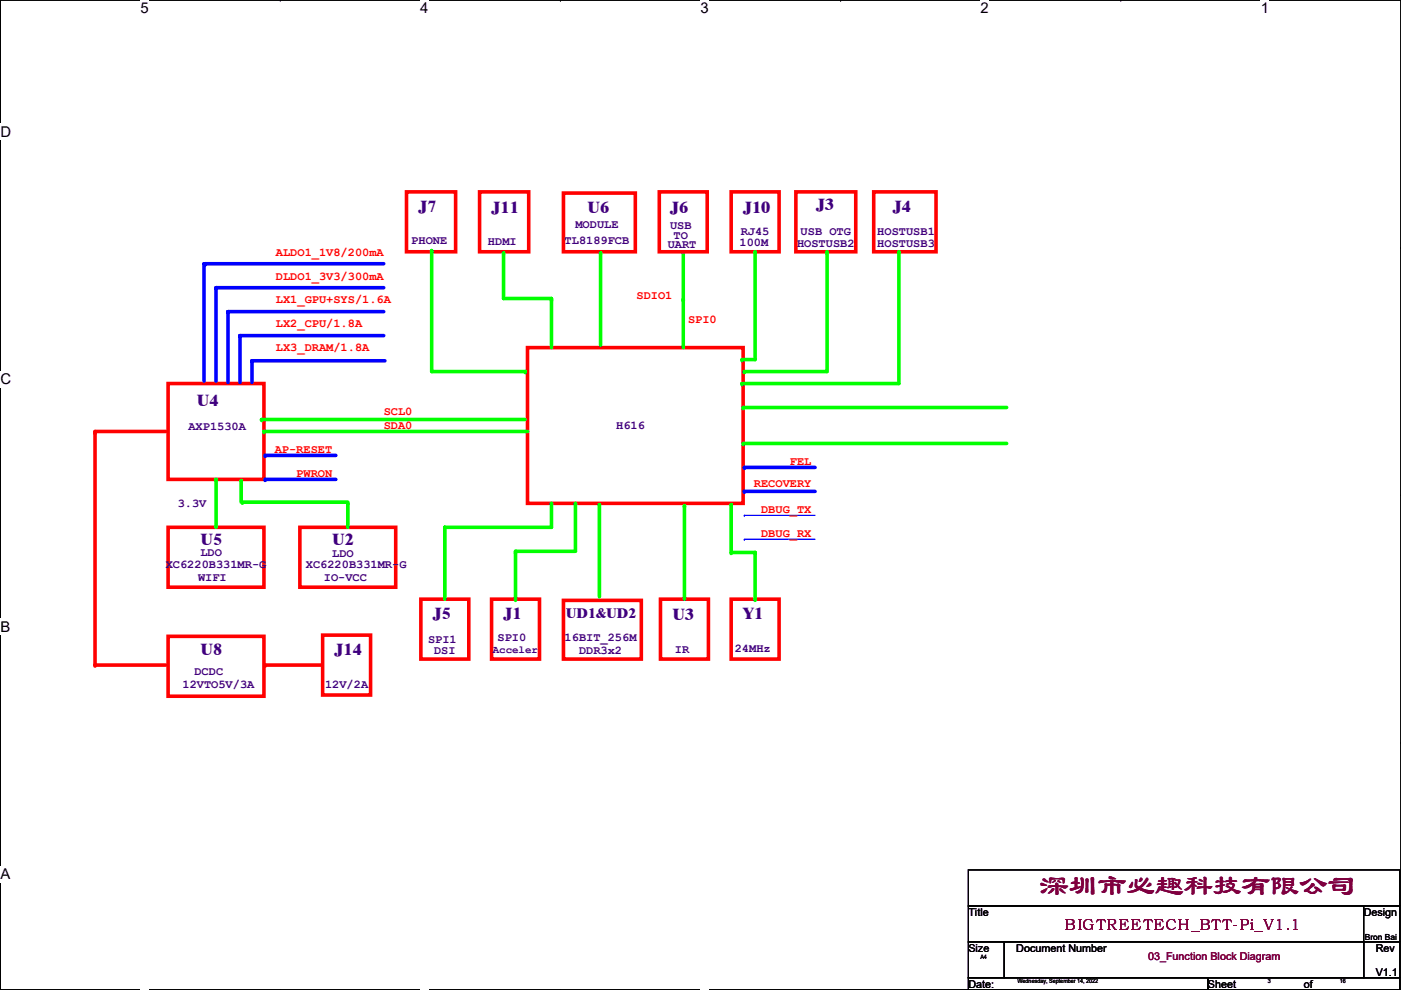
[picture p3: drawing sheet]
<svg xmlns="http://www.w3.org/2000/svg" width="297mm" height="210mm" viewBox="0 0 297 210" stroke-linecap="round" stroke-linejoin="round" font-family="sans-serif">
<path d="M.1 0h296.9v209.8h-296.9z" fill="none" stroke="#000" stroke-width=".25"/>
<g fill="#fff">
<path d="M29.8 0h1.7v3.5h-1.7z"/>
<path d="M29.8 209.8l1.7 .1z"/>
</g>
<path d="M59.4 0h.1M59.4 209.8h.1" fill="none" stroke="#000" stroke-width=".25"/>
<g fill="#fff">
<path d="M89.1 0h1.7v3.5h-1.7z"/>
<path d="M89.1 209.8l1.7 .1z"/>
</g>
<path d="M118.8 0h.1M118.8 209.8h.1" fill="none" stroke="#000" stroke-width=".25"/>
<g fill="#fff">
<path d="M148.5 0h1.7v3.5h-1.7z"/>
<path d="M148.5 209.8l1.7 .1z"/>
</g>
<path d="M178.2 0h.1M178.2 209.8h.1" fill="none" stroke="#000" stroke-width=".25"/>
<g fill="#fff">
<path d="M207.9 0h1.7v3.5h-1.7z"/>
<path d="M207.9 209.8l1.7 .1z"/>
</g>
<path d="M237.6 0h.1M237.6 209.8h.1" fill="none" stroke="#000" stroke-width=".25"/>
<g fill="#fff">
<path d="M267.3 0h1.7v3.5h-1.7z"/>
<path d="M267.3 209.8l1.7 .1z"/>
<path d="M.1 26.2h2.2v3.5h-2.2z"/>
<path d="M297 26.2l.1 3.5z"/>
<path d="M.1 78.7h2.2v3.5h-2.2z"/>
<path d="M297 78.7l.1 3.5z"/>
</g>
<path d="M.1 52.5h.1M297 52.5h.1" fill="none" stroke="#000" stroke-width=".25"/>
<g fill="#fff">
<path d="M.1 131.1h2.1v3.5h-2.1z"/>
<path d="M297 131.1l.1 3.5z"/>
</g>
<path d="M.1 104.9h.1M297 104.9h.1" fill="none" stroke="#000" stroke-width=".25"/>
<g fill="#fff">
<path d="M.1 183.6h2.1v3.5h-2.1z"/>
<path d="M297 183.6l.1 3.5z"/>
</g>
<path d="M.1 157.4h.1M297 157.4h.1" fill="none" stroke="#000" stroke-width=".25"/>
<path d="M111.8 73.7h45.8v33h-45.8zM35.6 81.3h20.4v20.3h-20.4z" fill="none" stroke="#f00" stroke-width=".76"/>
<path d="M157.6 86.4h55.8" fill="none" stroke="#01ff00" stroke-width=".76"/>
<circle cx="157.6" cy="86.4" r=".38" fill="#01ff00"/>
<path d="M157.6 94h55.8" fill="none" stroke="#01ff00" stroke-width=".76"/>
<circle cx="157.6" cy="94" r=".38" fill="#01ff00"/>
<path d="M119.5 40.9h15.2v12.5h-15.2z" fill="none" stroke="#f00" stroke-width=".76"/>
<path d="M127.3 53.6v19.6" fill="none" stroke="#01ff00" stroke-width=".76"/>
<circle cx="127.3" cy="53.6" r=".38" fill="#01ff00"/>
<path d="M119.5 127.3h16.5v12.4h-16.5z" fill="none" stroke="#f00" stroke-width=".76"/>
<path d="M127.1 107v19.5" fill="none" stroke="#01ff00" stroke-width=".76"/>
<circle cx="127.1" cy="107" r=".38" fill="#01ff00"/>
<path d="M155 127h10.2v12.7h-10.2z" fill="none" stroke="#f00" stroke-width=".76"/>
<path d="M155 107v10.1" fill="none" stroke="#01ff00" stroke-width=".76"/>
<circle cx="155" cy="107" r=".38" fill="#01ff00"/>
<path d="M155 117.1h5.1" fill="none" stroke="#01ff00" stroke-width=".76"/>
<circle cx="155" cy="117.1" r=".38" fill="#01ff00"/>
<path d="M160.1 117.1v10.2" fill="none" stroke="#01ff00" stroke-width=".76"/>
<circle cx="160.1" cy="117.1" r=".38" fill="#01ff00"/>
<path d="M155 40.7h10.2v12.7h-10.2z" fill="none" stroke="#f00" stroke-width=".76"/>
<path d="M160.1 53.4v22.8" fill="none" stroke="#01ff00" stroke-width=".76"/>
<circle cx="160.1" cy="53.4" r=".38" fill="#01ff00"/>
<path d="M157.3 76.2h2.8" fill="none" stroke="#01ff00" stroke-width=".76"/>
<circle cx="157.3" cy="76.2" r=".38" fill="#01ff00"/>
<path d="M144.9 63.5v10.2" fill="none" stroke="#01ff00" stroke-width=".76"/>
<circle cx="144.9" cy="63.5" r=".38" fill="#01ff00"/>
<path d="M55.5 88.9h55.8" fill="none" stroke="#01ff00" stroke-width=".76"/>
<circle cx="55.5" cy="88.9" r=".38" fill="#01ff00"/>
<path d="M56 91.5h55.8" fill="none" stroke="#01ff00" stroke-width=".76"/>
<circle cx="56" cy="91.5" r=".38" fill="#01ff00"/>
<path d="M157.8 99.1h15" fill="none" stroke="#00f" stroke-width=".76"/>
<circle cx="157.8" cy="99.1" r=".38" fill="#00f"/>
<path d="M157.8 104.2h15" fill="none" stroke="#00f" stroke-width=".76"/>
<circle cx="157.8" cy="104.2" r=".38" fill="#00f"/>
<path d="M157.8 109.3h.1M157.8 114.3h.1M157.8 109.3h15M157.8 114.3h15" fill="none" stroke="#00f" stroke-width=".25"/>
<path d="M56.2 96.6h15" fill="none" stroke="#00f" stroke-width=".76"/>
<circle cx="56.2" cy="96.6" r=".38" fill="#00f"/>
<path d="M56.2 101.6h15" fill="none" stroke="#00f" stroke-width=".76"/>
<circle cx="56.2" cy="101.6" r=".38" fill="#00f"/>
<path d="M43.5 55.9h37.9" fill="none" stroke="#00f" stroke-width=".76"/>
<circle cx="43.5" cy="55.9" r=".38" fill="#00f"/>
<path d="M45.8 61h35.6" fill="none" stroke="#00f" stroke-width=".76"/>
<circle cx="45.8" cy="61" r=".38" fill="#00f"/>
<path d="M48.3 66.1h33.1" fill="none" stroke="#00f" stroke-width=".76"/>
<circle cx="48.3" cy="66.1" r=".38" fill="#00f"/>
<path d="M50.9 71.2h30.5" fill="none" stroke="#00f" stroke-width=".76"/>
<circle cx="50.9" cy="71.2" r=".38" fill="#00f"/>
<path d="M53.4 76.5h28.2" fill="none" stroke="#00f" stroke-width=".76"/>
<circle cx="53.4" cy="76.5" r=".38" fill="#00f"/>
<path d="M53.4 76.5v4.6" fill="none" stroke="#00f" stroke-width=".76"/>
<circle cx="53.4" cy="76.5" r=".38" fill="#00f"/>
<path d="M50.9 71.2v9.9" fill="none" stroke="#00f" stroke-width=".76"/>
<circle cx="50.9" cy="71.2" r=".38" fill="#00f"/>
<path d="M48.3 66.1v15" fill="none" stroke="#00f" stroke-width=".76"/>
<circle cx="48.3" cy="66.1" r=".38" fill="#00f"/>
<path d="M45.8 61v19.8" fill="none" stroke="#00f" stroke-width=".76"/>
<circle cx="45.8" cy="61" r=".38" fill="#00f"/>
<path d="M43.3 55.9v24.9" fill="none" stroke="#00f" stroke-width=".76"/>
<circle cx="43.3" cy="55.9" r=".38" fill="#00f"/>
<path d="M35.6 111.8h20.4v12.7h-20.4z" fill="none" stroke="#f00" stroke-width=".76"/>
<path d="M45.8 101.6v10.2" fill="none" stroke="#01ff00" stroke-width=".76"/>
<circle cx="45.8" cy="101.6" r=".38" fill="#01ff00"/>
<path d="M86.2 40.7h10.4v12.7h-10.4z" fill="none" stroke="#f00" stroke-width=".76"/>
<path d="M91.5 53.1v25.7" fill="none" stroke="#01ff00" stroke-width=".76"/>
<circle cx="91.5" cy="53.1" r=".38" fill="#01ff00"/>
<path d="M91.5 78.8h19.8" fill="none" stroke="#01ff00" stroke-width=".76"/>
<circle cx="111.3" cy="78.8" r=".38" fill="#01ff00"/>
<path d="M116.9 63.5v10.2" fill="none" stroke="#01ff00" stroke-width=".76"/>
<circle cx="116.9" cy="63.5" r=".38" fill="#01ff00"/>
<path d="M63.6 111.8h20.3v12.7h-20.3z" fill="none" stroke="#f00" stroke-width=".76"/>
<path d="M73.7 106.7v5.1" fill="none" stroke="#01ff00" stroke-width=".76"/>
<circle cx="73.7" cy="106.7" r=".38" fill="#01ff00"/>
<path d="M51.4 106.5h22.3" fill="none" stroke="#01ff00" stroke-width=".76"/>
<circle cx="51.4" cy="106.5" r=".38" fill="#01ff00"/>
<path d="M51.1 101.9v4.6" fill="none" stroke="#01ff00" stroke-width=".76"/>
<circle cx="51.1" cy="101.9" r=".38" fill="#01ff00"/>
<path d="M20.1 91.5h15" fill="none" stroke="#f00" stroke-width=".76"/>
<circle cx="20.1" cy="91.5" r=".38" fill="#f00"/>
<path d="M20.1 91.7v49.3M35.6 134.9h20.4v12.7h-20.4z" fill="none" stroke="#f00" stroke-width=".76"/>
<circle cx="20.1" cy="91.7" r=".38" fill="#f00"/>
<path d="M20.1 141h15" fill="none" stroke="#f00" stroke-width=".76"/>
<circle cx="20.1" cy="141" r=".38" fill="#f00"/>
<path d="M101.7 40.7h10.4v12.7h-10.4z" fill="none" stroke="#f00" stroke-width=".76"/>
<path d="M106.8 53.6v9.7" fill="none" stroke="#01ff00" stroke-width=".76"/>
<circle cx="106.8" cy="53.6" r=".38" fill="#01ff00"/>
<path d="M106.8 63.3h10.1" fill="none" stroke="#01ff00" stroke-width=".76"/>
<circle cx="116.9" cy="63.3" r=".38" fill="#01ff00"/>
<path d="M144.9 53.4v10.1" fill="none" stroke="#01ff00" stroke-width=".76"/>
<circle cx="144.9" cy="53.4" r=".38" fill="#01ff00"/>
<path d="M139.8 40.7h10.1v12.7h-10.1zM140 127h10.2v12.7h-10.2z" fill="none" stroke="#f00" stroke-width=".76"/>
<path d="M145.1 107.2v19.8" fill="none" stroke="#01ff00" stroke-width=".76"/>
<circle cx="145.1" cy="107.2" r=".38" fill="#01ff00"/>
<path d="M104.2 127h10.2v12.7h-10.2z" fill="none" stroke="#f00" stroke-width=".76"/>
<path d="M109.3 117.1v10.2" fill="none" stroke="#01ff00" stroke-width=".76"/>
<circle cx="109.3" cy="117.1" r=".38" fill="#01ff00"/>
<path d="M89.2 127h10.2v12.7h-10.2z" fill="none" stroke="#f00" stroke-width=".76"/>
<path d="M94.3 111.8v15.2" fill="none" stroke="#01ff00" stroke-width=".76"/>
<circle cx="94.3" cy="111.8" r=".38" fill="#01ff00"/>
<path d="M109.3 116.9h12.7" fill="none" stroke="#01ff00" stroke-width=".76"/>
<circle cx="109.3" cy="116.9" r=".38" fill="#01ff00"/>
<path d="M122 106.7v10.2" fill="none" stroke="#01ff00" stroke-width=".76"/>
<circle cx="122" cy="106.7" r=".38" fill="#01ff00"/>
<path d="M94.3 111.8h22.6" fill="none" stroke="#01ff00" stroke-width=".76"/>
<circle cx="94.3" cy="111.8" r=".38" fill="#01ff00"/>
<path d="M116.9 106.7v5.1" fill="none" stroke="#01ff00" stroke-width=".76"/>
<circle cx="116.9" cy="106.7" r=".38" fill="#01ff00"/>
<path d="M168.7 40.7h12.7v12.7h-12.7z" fill="none" stroke="#f00" stroke-width=".76"/>
<path d="M175.3 53.4v25.4" fill="none" stroke="#01ff00" stroke-width=".76"/>
<circle cx="175.3" cy="53.4" r=".38" fill="#01ff00"/>
<path d="M157.8 78.8h17.5" fill="none" stroke="#01ff00" stroke-width=".76"/>
<circle cx="157.8" cy="78.8" r=".38" fill="#01ff00"/>
<path d="M185.2 40.7h13.3v12.7h-13.3z" fill="none" stroke="#f00" stroke-width=".76"/>
<path d="M190.6 53.4v27.9" fill="none" stroke="#01ff00" stroke-width=".76"/>
<circle cx="190.6" cy="53.4" r=".38" fill="#01ff00"/>
<path d="M157.3 81.3h33.3" fill="none" stroke="#01ff00" stroke-width=".76"/>
<circle cx="157.3" cy="81.3" r=".38" fill="#01ff00"/>
<path d="M68.4 134.7h10.2v12.7h-10.2zM56.2 141h12" fill="none" stroke="#f00" stroke-width=".76"/>
<circle cx="56.2" cy="141" r=".38" fill="#f00"/>
<path d="M205.3 184.4h91.5v7.7h-91.5zM205.3 192.1h91.5v7.6h-91.5zM205.3 199.7h7.6v7.6h-7.6zM212.9 199.7h76.2v7.6h-76.2zM289.1 199.7h7.7v7.6h-7.7zM289.1 192.1h.1M289.1 192.1v7.6M205.3 207.3h50.8v2.5h-50.8zM256.1 207.3h40.7v2.5h-40.7z" fill="none" stroke="#000" stroke-width=".25"/>
<text font-size="6.1" fill="#7f003f" x="220.6" y="189.7">深圳市必趣科技有限公司</text>
<g font-size="3.6" fill="#3f007f">
<text x="88.7" y="44.9">J7</text>
<text x="104.2" y="45.1">J11</text>
<text x="124.5" y="45.1">U6</text>
<text x="142.1" y="45.1">J6</text>
<text x="157.6" y="45.1">J10</text>
<text x="173.1" y="44.6">J3</text>
<text x="189.3" y="44.9">J4</text>
<text x="41.7" y="86">U4</text>
<text x="42.5" y="115.5">U5</text>
<text x="70.4" y="115.5">U2</text>
<text x="91.8" y="131.2">J5</text>
<text x="106.8" y="131.2">J1</text>
<text x="142.6" y="131.5">U3</text>
<text x="157.6" y="131.2">Y1</text>
<text x="42.5" y="138.9">U8</text>
<text x="70.9" y="138.9">J14</text>
</g>
<text font-size="3.5" fill="#7f003f" x="225.6" y="197.1">BIGTREETECH_BTT-Pi_V1.1</text>
<g font-size="3.1">
<text x="29.8" y="2.8">5</text>
<text x="89.1" y="2.8">4</text>
<text x="148.5" y="2.8">3</text>
<text x="207.9" y="2.8">2</text>
<text x="267.3" y="2.8">1</text>
<text x=".1" y="29">D</text>
<text x=".1" y="81.5">C</text>
<text x=".1" y="133.9">B</text>
<text x=".1" y="186.4">A</text>
<text x="297" y="186.4">A</text>
</g>
<text font-size="3" fill="#3f007f" x="120" y="131">UD1&amp;UD2</text>
<g font-size="2.5" fill="#3f007f">
<text x="87.2" y="51.6">PHONE</text>
<text x="103.5" y="51.9">HDMI</text>
<text x="119.7" y="51.6">TL8189FCB</text>
<text x="122" y="48.3">MODULE</text>
<text x="141.6" y="52.7">UART</text>
<text x="142.1" y="48.6">USB</text>
<text x="142.8" y="50.6">TO</text>
<text x="156.8" y="52.2">100M</text>
<text x="157.1" y="49.9">RJ45</text>
<text x="169" y="52.4">HOSTUSB2</text>
<text x="169.8" y="49.9">USB OTG</text>
<text x="186" y="49.9">HOSTUSB1</text>
<text x="186" y="52.4">HOSTUSB3</text>
<text x="40" y="91.3">AXP1530A</text>
<text x="130.6" y="91">H616</text>
<text x="37.7" y="107.5">3.3V</text>
<text x="42.5" y="117.9">LDO</text>
<text x="70.4" y="118.2">LDO</text>
<text x="35.1" y="120.5">XC6220B331MR-G</text>
<text x="42" y="123.3">WIFI</text>
<text x="64.9" y="120.5">XC6220B331MR-G</text>
<text x="68.7" y="123.3">IO-VCC</text>
<text x="90.8" y="136.2">SPI1</text>
<text x="105.5" y="136">SPI0</text>
<text x="119.7" y="136">16BIT_256M</text>
<text x="41.2" y="143.1">DCDC</text>
<text x="92" y="138.8">DSI</text>
<text x="122.8" y="138.8">DDR3x2</text>
<text x="143.1" y="138.5">IR</text>
<text x="155.8" y="138.3">24MHz</text>
<text x="38.7" y="145.9">12VTO5V/3A</text>
<text x="68.9" y="145.9">12V/2A</text>
</g>
<g font-size="2.5" fill="#f00">
<text x="58.5" y="59.3">DLDO1_3V3/300mA</text>
<text x="58.5" y="54.2">ALDO1_1V8/200mA</text>
<text x="58.5" y="64.3">LX1_GPU+SYS/1.6A</text>
<text x="135" y="63.3">SDIO1</text>
<text x="58.5" y="69.4">LX2_CPU/1.8A</text>
<text x="145.9" y="68.4">SPI0</text>
<text x="58.5" y="74.5">LX3_DRAM/1.8A</text>
<text x="81.4" y="88">SCL0</text>
<text x="81.4" y="91">SDA0</text>
<text x="58.2" y="96.1">AP-RESET</text>
<text x="62.8" y="101.2">PWRON</text>
<text x="167.5" y="98.6">FEL</text>
<text x="159.8" y="103.2">RECOVERY</text>
<text x="161.4" y="108.8">DBUG_TX</text>
<text x="161.4" y="113.9">DBUG_RX</text>
</g>
<text font-size="2.3" fill="#3f007f" x="104.5" y="138.6">Acceler</text>
<g font-size="2.3">
<text x="205.3" y="194.1">Title</text>
<text x="289.1" y="194.1">Design</text>
<text x="205.3" y="201.8">Size</text>
<text x="215.5" y="201.8">Document Number</text>
<text x="291.7" y="201.8">Rev</text>
<text x="205.3" y="209.4">Date:</text>
<text x="256.1" y="209.4">Sheet</text>
<text x="276.4" y="209.4">of</text>
<text x="291.7" y="206.8">V1.1</text>
</g>
<text font-size="2.3" fill="#7f003f" x="243.4" y="203.5">03_Function Block Diagram</text>
<text font-size="1.8" x="289.4" y="199.3">Bron Bai</text>
<g font-size="1.3">
<text x="207.9" y="203.4">A4</text>
<text x="215.7" y="208.5">Wednesday, September 14, 2022</text>
<text x="268.8" y="208.5">3</text>
<text x="284.1" y="208.5">16</text>
</g>
</svg>
